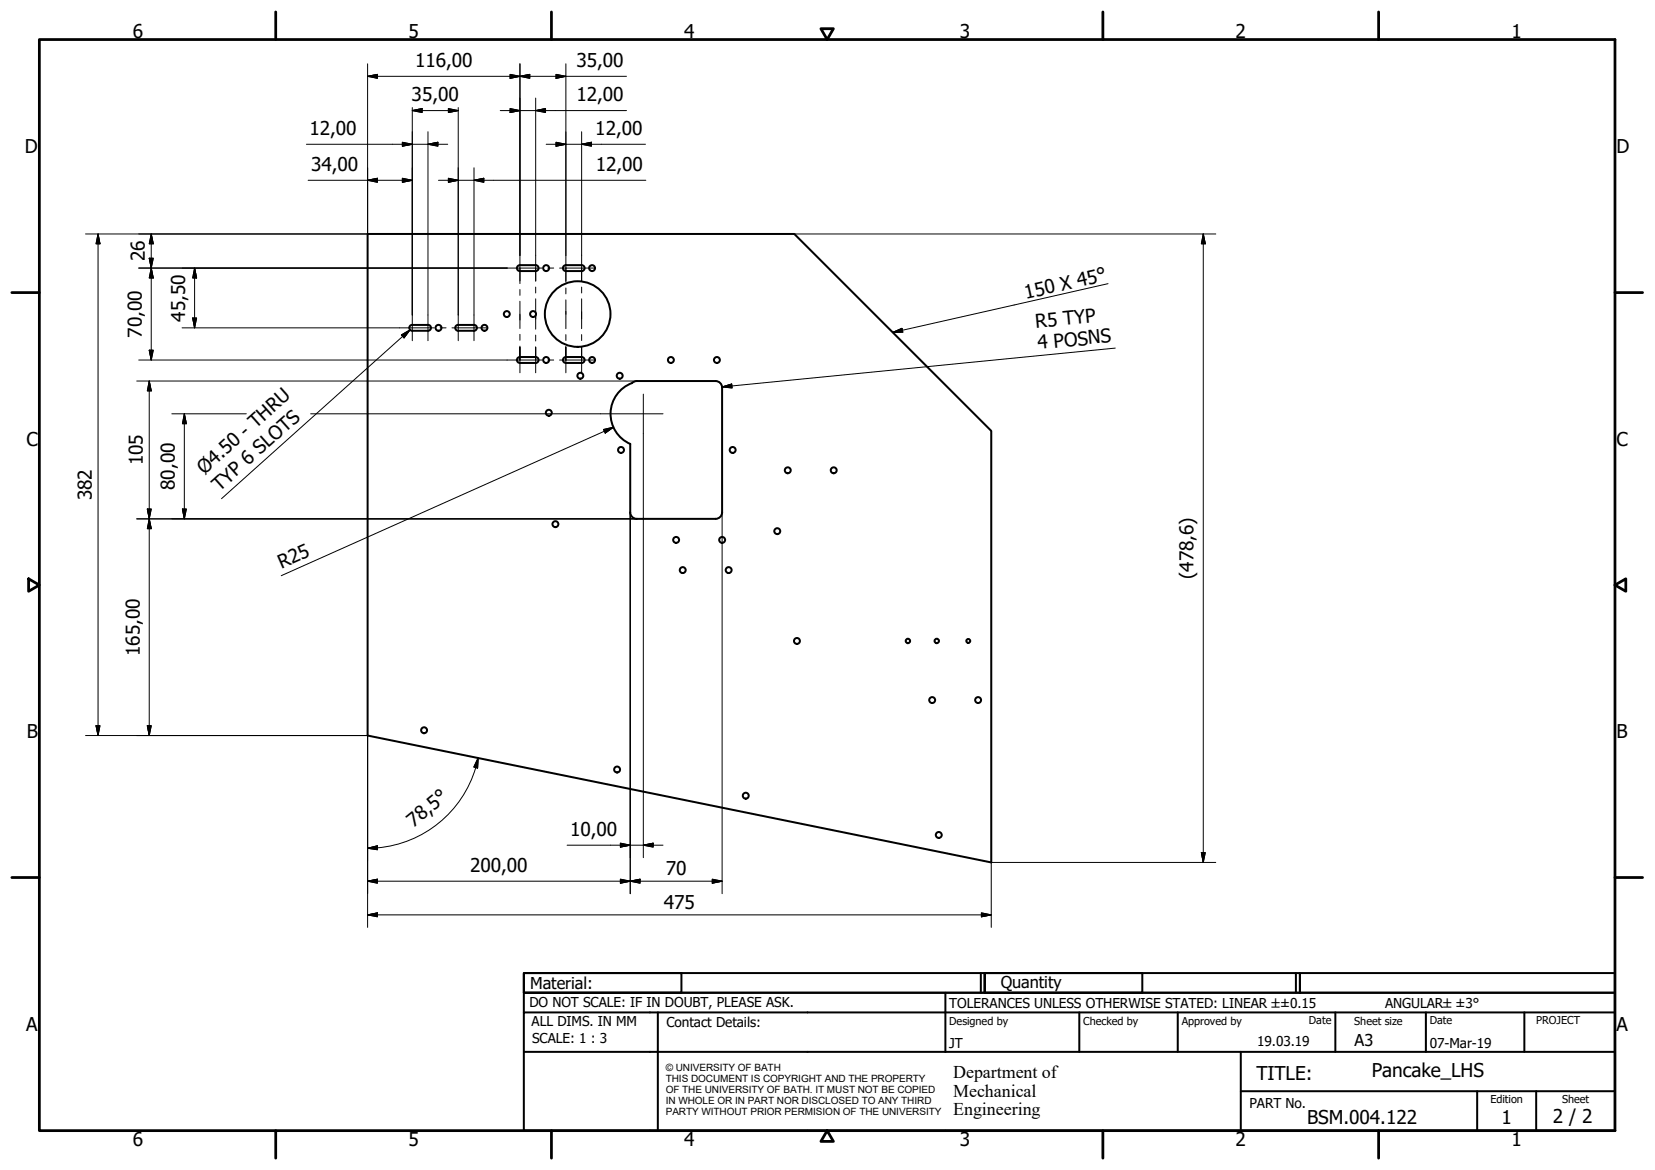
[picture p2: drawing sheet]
<svg xmlns="http://www.w3.org/2000/svg" width="420mm" height="297mm" viewBox="0 0 420 297" stroke-linecap="round" stroke-linejoin="round" font-family="sans-serif">
<!-- layer: Visible (ISO) -->
<g fill="none" stroke="#000" stroke-width=".51">
<path d="M93.3 59.4h108.4l50 50v109.6l-158.4-32.3zM131.5 67.5l.5-.2h4a.75 .75 0 0 1 .7 .8 .75 .75 0 0 1-.7 .7h-4a.75 .75 0 0 1-.7-.4 .75 .75 0 0 1 .2-.9zM143.7 67.3h4a.75 .75 0 0 1 .7 .8 .75 .75 0 0 1-.7 .7h-4M143.7 67.3a.75 .75 0 0 0-.8 .8 .75 .75 0 0 0 .8 .7M104.7 82.5a.75 .75 0 0 0-.8 .7 .75 .75 0 0 0 .8 .8h4a.75 .75 0 0 0 .7-.8 .75 .75 0 0 0-.7-.7M104.7 82.5h3.9M116.3 82.5a.75 .75 0 0 0-.7 .7 .75 .75 0 0 0 .7 .8h4a.75 .75 0 0 0 .8-.8 .75 .75 0 0 0-.8-.7M116.3 82.5h4M131.5 90.9l.5-.3h4a.75 .75 0 0 1 .7 .8 .75 .75 0 0 1-.7 .7h-4a.75 .75 0 0 1-.7-.4 .75 .75 0 0 1 .2-.8zM143.7 90.6h4a.75 .75 0 0 1 .7 .8 .75 .75 0 0 1-.7 .7h-4M143.7 90.6a.75 .75 0 0 0-.8 .8 .75 .75 0 0 0 .8 .7M183.3 98.4a1.66 1.66 0 0 0-1.6-1.7h-20a8.6 8.6 0 0 0-5.4 12.8 8.3 8.3 0 0 0 3.7 3.2v17.4a1.66 1.66 0 0 0 1.7 1.6h20a1.66 1.66 0 0 0 1.6-1.6v-31.7"/>
<circle cx="128.7" cy="79.7" r=".75"/>
<circle cx="135.3" cy="79.7" r=".75"/>
<circle cx="138.7" cy="68.1" r=".75"/>
<circle cx="146.7" cy="79.7" r="8.3"/>
<circle cx="150.3" cy="68.1" r=".75"/>
<circle cx="111.3" cy="83.2" r=".75"/>
<circle cx="123" cy="83.2" r=".75"/>
<circle cx="138.7" cy="91.4" r=".75"/>
<circle cx="147.3" cy="95.4" r=".75"/>
<circle cx="150.3" cy="91.4" r=".75"/>
<circle cx="157.3" cy="95.4" r=".75"/>
<circle cx="170.3" cy="91.4" r=".75"/>
<circle cx="182" cy="91.4" r=".75"/>
<circle cx="139.3" cy="104.8" r=".75"/>
<circle cx="157.7" cy="114.2" r=".75"/>
<circle cx="186" cy="114.2" r=".75"/>
<circle cx="200" cy="119.4" r=".75"/>
<circle cx="211.7" cy="119.4" r=".75"/>
<circle cx="141" cy="133.1" r=".75"/>
<circle cx="171.7" cy="137.1" r=".75"/>
<circle cx="183.3" cy="137.1" r=".75"/>
<circle cx="197.3" cy="134.8" r=".75"/>
<circle cx="173.3" cy="144.7" r=".75"/>
<circle cx="185" cy="144.7" r=".75"/>
<circle cx="202.3" cy="162.7" r=".75"/>
<circle cx="230.5" cy="162.7" r=".56"/>
<circle cx="236.7" cy="177.7" r=".75"/>
<circle cx="237.8" cy="162.7" r=".56"/>
<circle cx="245.8" cy="162.7" r=".5"/>
<circle cx="248.3" cy="177.7" r=".75"/>
<circle cx="107.7" cy="185.4" r=".75"/>
<circle cx="156.7" cy="195.4" r=".75"/>
<circle cx="189.3" cy="202" r=".75"/>
<circle cx="238.3" cy="212" r=".75"/>
</g>
<!-- layer: Border (ISO) -->
<g fill="none" stroke="#000" stroke-width=".7">
<path d="M10 10h400v277h-400zM70 3v7M140 3v7M208.4 7.3h3.2l-1.6 2.7zM280 3v7M350 3v7M3 74.3h7M410 74.3h7M7.3 146.9l2.7 1.6-2.7 1.6zM410 148.5l2.7-1.6v3.2zM3 222.8h7M410 222.8h7"/>
<path d="M70 287v7M140 287v7M210 287l1.6 2.8h-3.2zM280 287v7M350 287v7"/>
</g>
<!-- layer: Title (ISO) -->
<g fill="none" stroke="#000" stroke-width=".51">
<path d="M133 247h40v5h-40zM133 247h117v5h-117zM133 257v-5h277v5M133 257h277v30h-277zM167 257v30M240 252v15M249 247v5M250 247h40v5h-40zM250 247h80v5h-80zM274 257v10M299 257v10M329 247v5"/>
<path d="M330 247h80v5h-80zM339 257v10M362 257v10M387 257v10M133 267h277M315 277h95M315 267v20M375 277v10M390 277v10"/>
</g>
<!-- layer: Center Mark (ISO) -->
<g fill="none" stroke="#000" stroke-width=".25">
<path d="M104.7 80v6.5M108.6 80v6.5M116.3 80v6.5M120.3 80v6.5M132 64.8v6.5M132 68.1v3.9M132 73.5v1.5M132 76.5v6.9M136 64.8v6.5M136 68.1v3.3M136 72.9v1.5M136 75.9v7.7"/>
<path d="M143.7 64.8v6.5M143.7 68.1v3.5M143.7 73.1v1.5M143.7 76.1v7.3M147.7 64.8v6.5M147.7 68.1v3.3M147.7 72.9v1.5M147.7 75.9v7.5M132 87.9v3.5v-3.3M132 84.9v1.5M132 91.4v3.2M136 88.1v3.3v-3.3"/>
<path d="M136 85.1v1.5M136 91.4v3.2M143.7 88v3.4v-3.3M143.7 84.9v1.6M143.7 91.4v3.2M147.7 88v3.4v-3.3M147.7 84.9v1.6M147.7 91.4v3.2M152.5 105.1h15.8M163.3 100.1v10"/>
</g>
<!-- layer: Dimension (ISO) -->
<g fill="none" stroke="#000" stroke-width=".25">
<path d="M93.3 19.4l2.5-.5v1zM93.3 16.2v43.2h-71.6M93.3 19.4h65.7M129.5 18.9l2.5 .5-2.5 .5zM132 19.4l2.5-.5v1zM132 16.2v48.6M141.2 18.9l2.5 .5-2.5 .5zM143.7 16.2v48.6M77.8 36.6h35.9M102.2 36.1l2.5 .5-2.5 .5zM104.7 28.1l2.5-.5v1zM104.7 27.3v52.7"/>
<path d="M104.7 28.1h11.6M108.6 36.6l2.6-.5v1zM108.6 33.5v46.5M113.8 27.6l2.5 .5-2.5 .5zM116.3 27.3v52.7M127 28.1h32M129.5 27.6l2.5 .5-2.5 .5zM136 28.1l2.5-.5v1zM136 24.9v39.9M138.7 36.6h25.2M141.2 36.1l2.5 .5-2.5 .5zM147.7 36.6l2.5-.5v1z"/>
<path d="M147.7 33.5v31.3M24.9 59.4l.5 2.5h-1zM24.9 59.4v127.3M38.4 59.4l.5 2.5h-1zM38.4 59.4v32M78.2 45.8h26.5M93.3 45.8l2.5-.5v1zM102.2 45.3l2.5 .5-2.5 .5zM111.3 45.8h52.7M113.8 45.3l2.5 .5-2.5 .5zM120.3 45.8l2.5-.5v1zM120.3 42.6v37.4"/>
<path d="M201.7 59.4h107M305.5 59.4l.5 2.5h-1zM305.5 59.4v159.6M35.2 68.1h93.5M37.9 65.6h1l-.5 2.5zM38.4 68.1l.5 2.5h-1zM49.4 68.1l.5 2.5h-1zM49.4 68.1v15.1M34.7 96.7h126.9M35.2 91.4h93.5M37.9 88.9h1l-.5 2.5zM37.9 96.7l.5 2.5h-1z"/>
<path d="M37.9 96.7v90M46.2 83.2h55.2M48.9 80.7h1l-.5 2.5zM101.9 85l2.2-1.3-1.5 2.1zM104.1 83.7l-47.9 42.9M183.3 98.2l2.5-.7 .1 1zM283.1 88.4l-99.8 9.8M43.6 105.1h18.9M46.8 105.1l.5 2.5h-1zM46.8 105.1v26.6M78.9 105.1h73.6M153.2 109l2.5-.5-2.1 1.4z"/>
<path d="M155.7 108.5l-84.3 37.7M163.3 110.1v107.6M34.7 131.7h126.9M37.4 129.2h1l-.5 2.5zM37.9 131.7l.5 2.5h-1zM46.3 129.2h1l-.5 2.5zM160 130.1v96.8M183.3 130.1v96.8M21.7 186.7h71.6v48.7M24.4 184.2h1l-.5 2.5zM37.4 184.2h1l-.5 2.5zM121.4 192.4l-.2 2.6-.9-.3z"/>
<path d="M121.4 192.4a28.6 28.6 0 0 1-28.1 23M93.3 215.4l2.5-.7v1zM144 214.6h24.3M157.5 214.1l2.5 .5-2.5 .5zM163.3 214.6l2.5-.5v1zM305 216.5h1l-.5 2.5zM308.7 219h-57v16.4M93.3 232.3l2.5-.5v1zM93.3 223.7l2.5-.5v1zM93.3 232.3h158.4M93.3 223.7h90M157.5 223.2l2.5 .5-2.5 .5z"/>
<path d="M160 223.7l2.5-.5v1zM180.8 223.2l2.5 .5-2.5 .5zM249.2 231.8l2.5 .5-2.5 .5z"/>
</g>
<g fill="#000" stroke="#000" stroke-width=".25">
<path d="M93.3 19.4l2.5-.5zM93.3 19.4l2.5-.5v1zM129.5 19.9l2.5-.5zM129.5 18.9l2.5 .5-2.5 .5zM132 19.4l2.5-.5zM132 19.4l2.5-.5v1zM141.2 19.9l2.5-.5zM141.2 18.9l2.5 .5-2.5 .5zM102.2 37.1l2.5-.5zM102.2 36.1l2.5 .5-2.5 .5zM104.7 28.1l2.5-.5zM104.7 28.1l2.5-.5v1z"/>
<path d="M108.6 36.6l2.6-.5zM108.6 36.6l2.6-.5v1zM113.8 28.6l2.5-.5zM113.8 27.6l2.5 .5-2.5 .5zM129.5 28.6l2.5-.5zM129.5 27.6l2.5 .5-2.5 .5zM136 28.1l2.5-.5zM136 28.1l2.5-.5v1zM141.2 37.1l2.5-.5zM141.2 36.1l2.5 .5-2.5 .5zM147.7 36.6l2.5-.5zM147.7 36.6l2.5-.5v1z"/>
<path d="M93.3 45.8l2.5-.5zM93.3 45.8l2.5-.5v1zM102.2 46.3l2.5-.5zM102.2 45.3l2.5 .5-2.5 .5zM113.8 46.3l2.5-.5zM113.8 45.3l2.5 .5-2.5 .5zM120.3 45.8l2.5-.5zM120.3 45.8l2.5-.5v1zM24.9 59.4l.5 2.5zM24.9 59.4l.5 2.5h-1zM37.9 65.6l.5 2.5zM37.9 65.6h1l-.5 2.5z"/>
<path d="M38.4 59.4l.5 2.5zM38.4 59.4l.5 2.5h-1zM38.4 68.1l.5 2.5zM38.4 68.1l.5 2.5h-1zM49.4 68.1l.5 2.5zM49.4 68.1l.5 2.5h-1zM305.5 59.4l.5 2.5zM305.5 59.4l.5 2.5h-1zM37.9 88.9l.5 2.5zM37.9 88.9h1l-.5 2.5zM37.9 96.7l.5 2.5zM37.9 96.7l.5 2.5h-1z"/>
<path d="M48.9 80.7l.5 2.5zM48.9 80.7h1l-.5 2.5zM104.1 83.7l-1.5 2.1zM101.9 85l2.2-1.3-1.5 2.1zM183.3 98.2l2.5-.7zM183.3 98.2l2.5-.7 .1 1zM46.8 105.1l.5 2.5zM46.8 105.1l.5 2.5h-1zM153.6 109.9l2.1-1.4zM153.2 109l2.5-.5-2.1 1.4zM37.4 129.2l.5 2.5zM37.4 129.2h1l-.5 2.5z"/>
<path d="M37.9 131.7l.5 2.5zM37.9 131.7l.5 2.5h-1zM46.3 129.2l.5 2.5zM46.3 129.2h1l-.5 2.5zM24.4 184.2l.5 2.5zM24.4 184.2h1l-.5 2.5zM37.4 184.2l.5 2.5zM37.4 184.2h1l-.5 2.5zM121.4 192.4l-.2 2.6zM121.4 192.4l-.2 2.6-.9-.3zM93.3 215.4l2.5-.7zM93.3 215.4l2.5-.7v1z"/>
<path d="M157.5 215.1l2.5-.5zM157.5 214.1l2.5 .5-2.5 .5zM163.3 214.6l2.5-.5zM163.3 214.6l2.5-.5v1zM305 216.5l.5 2.5zM305 216.5h1l-.5 2.5zM93.3 232.3l2.5-.5zM93.3 232.3l2.5-.5v1zM93.3 223.7l2.5-.5zM93.3 223.7l2.5-.5v1zM157.5 224.2l2.5-.5zM157.5 223.2l2.5 .5-2.5 .5z"/>
<path d="M160 223.7l2.5-.5zM160 223.7l2.5-.5v1zM180.8 224.2l2.5-.5zM180.8 223.2l2.5 .5-2.5 .5zM249.2 232.8l2.5-.5zM249.2 231.8l2.5 .5-2.5 .5z"/>
</g>
<!-- layer: Centerline (ISO) -->
<path d="M128.7 68.1h8.9M139.1 68.1h1.5M142.1 68.1h8.8M101.4 83.2h8.8M111.7 83.2h1.5M114.7 83.2h8.9M128.7 91.4h8.9M139.1 91.4h1.5M142.1 91.4h8.8" fill="none" stroke="#000" stroke-width=".25"/>
<!-- layer: Symbol (ISO) -->
<path d="M281.3 72l-54.6 12.4M226.7 84.4l2.3-1 .2 .9z" fill="none" stroke="#000" stroke-width=".25"/>
<path d="M226.7 84.4l2.3-1zM226.7 84.4l2.3-1 .2 .9z" fill="#000" stroke="#000" stroke-width=".25"/>
<g font-size="4.8">
<text x="33.7" y="9.6">6</text>
<text x="103.7" y="9.6">5</text>
<text x="173.7" y="9.6">4</text>
<text x="243.7" y="9.6">3</text>
<text x="313.7" y="9.6">2</text>
<text x="383.7" y="9.6">1</text>
<text x="105.4" y="17">116,00</text>
<text x="146.3" y="17">35,00</text>
<text x="104.5" y="25.7">35,00</text>
<text x="146.3" y="25.7">12,00</text>
<text x="78.5" y="34.2">12,00</text>
<text x="151.1" y="34.2">12,00</text>
<text x="6.3" y="38.9">D</text>
<text x="410.4" y="38.9">D</text>
<text x="79" y="43.4">34,00</text>
<text x="151.2" y="43.4">12,00</text>
<text x="36.8" y="66.4" transform="rotate(-90 36.8 66.4)">26</text>
<text x="260.5" y="75.9" transform="rotate(-13 260.5 75.9)">150 X 45°</text>
<text x="47" y="81.6" transform="rotate(-90 47 81.6)">45,50</text>
<text x="263" y="83.3" transform="rotate(-6 263 83.3)">R5 TYP</text>
<text x="36" y="85.7" transform="rotate(-90 36 85.7)">70,00</text>
<text x="263.5" y="88.7" transform="rotate(-6 263.5 88.7)">4 POSNS</text>
<text x="6.7" y="113.2">C</text>
<text x="410.4" y="113.2">C</text>
<text x="36.3" y="118.2" transform="rotate(-90 36.3 118.2)">105</text>
<text x="44.4" y="124.4" transform="rotate(-90 44.4 124.4)">80,00</text>
<text x="51.9" y="120.6" transform="rotate(-42 51.9 120.6)">Ø4.50 - THRU</text>
<text x="55.7" y="124.9" transform="rotate(-42 55.7 124.9)">TYP 6 SLOTS</text>
<text x="23.3" y="127" transform="rotate(-90 23.3 127)">382</text>
<text x="71.4" y="144.4" transform="rotate(-24 71.4 144.4)">R25</text>
<text x="303" y="147" transform="rotate(-90 303 147)">(478,6)</text>
<text x="35.5" y="166.5" transform="rotate(-90 35.5 166.5)">165,00</text>
<text x="6.8" y="187.4">B</text>
<text x="410.4" y="187.4">B</text>
<text x="104.9" y="210.1" transform="rotate(-39 104.9 210.1)">78,5°</text>
<text x="144.7" y="212.2">10,00</text>
<text x="119.4" y="221.3">200,00</text>
<text x="169" y="222.1">70</text>
<text x="168.6" y="230.7">475</text>
<text x="6.7" y="261.7">A</text>
<text x="410.4" y="261.7">A</text>
<text x="319" y="274.2">TITLE:</text>
<text x="348.3" y="273.5">Pancake_LHS</text>
<text x="331.9" y="285.3">BSM.004.122</text>
<text x="381.2" y="285.3">1</text>
<text x="394.2" y="285">2 / 2</text>
<text x="33.7" y="291">6</text>
<text x="103.7" y="290.9">5</text>
<text x="173.7" y="290.9">4</text>
<text x="243.7" y="291">3</text>
<text x="313.7" y="291">2</text>
<text x="383.7" y="290.9">1</text>
</g>
<g font-size="4.6">
<text x="242" y="273.7">Department of</text>
<text x="242" y="278.4">Mechanical</text>
<text x="242" y="283.2">Engineering</text>
</g>
<g font-size="4.1">
<text x="134.6" y="251.1">Material:</text>
<text x="254" y="250.8">Quantity</text>
<text x="343.9" y="265.6">A3</text>
</g>
<g font-size="3.5">
<text x="134.4" y="255.6">DO NOT SCALE: IF IN DOUBT, PLEASE ASK.</text>
<text x="241" y="256">TOLERANCES UNLESS OTHERWISE STATED: LINEAR ±±0.15</text>
<text x="351.6" y="256">ANGULAR±±3°</text>
<text x="134.9" y="260.6">ALL DIMS. IN MM</text>
<text x="169.2" y="260.6">Contact Details:</text>
<text x="135.1" y="264.8">SCALE: 1 : 3</text>
<text x="241" y="266">JT</text>
<text x="319.2" y="265.5">19.03.19</text>
<text x="363" y="266">07-Mar-19</text>
<text x="317.2" y="281.2">PART No.</text>
</g>
<g font-size="2.8">
<text x="241" y="260.1">Designed by</text>
<text x="275" y="260.1">Checked by</text>
<text x="300" y="260.1">Approved by</text>
<text x="332.3" y="260">Date</text>
<text x="343.8" y="260.1">Sheet size</text>
<text x="363" y="260">Date</text>
<text x="390" y="260.1">PROJECT</text>
<text x="378.4" y="280.1">Edition</text>
<text x="396.6" y="280.1">Sheet</text>
</g>
<g font-size="2.5">
<text x="169" y="271.9">© UNIVERSITY OF BATH</text>
<text x="169" y="274.7">THIS DOCUMENT IS COPYRIGHT AND THE PROPERTY</text>
<text x="169" y="277.5">OF THE UNIVERSITY OF BATH. IT MUST NOT BE COPIED</text>
<text x="169" y="280.4">IN WHOLE OR IN PART NOR DISCLOSED TO ANY THIRD</text>
<text x="169" y="283.2">PARTY WITHOUT PRIOR PERMISION OF THE UNIVERSITY</text>
</g>
</svg>
